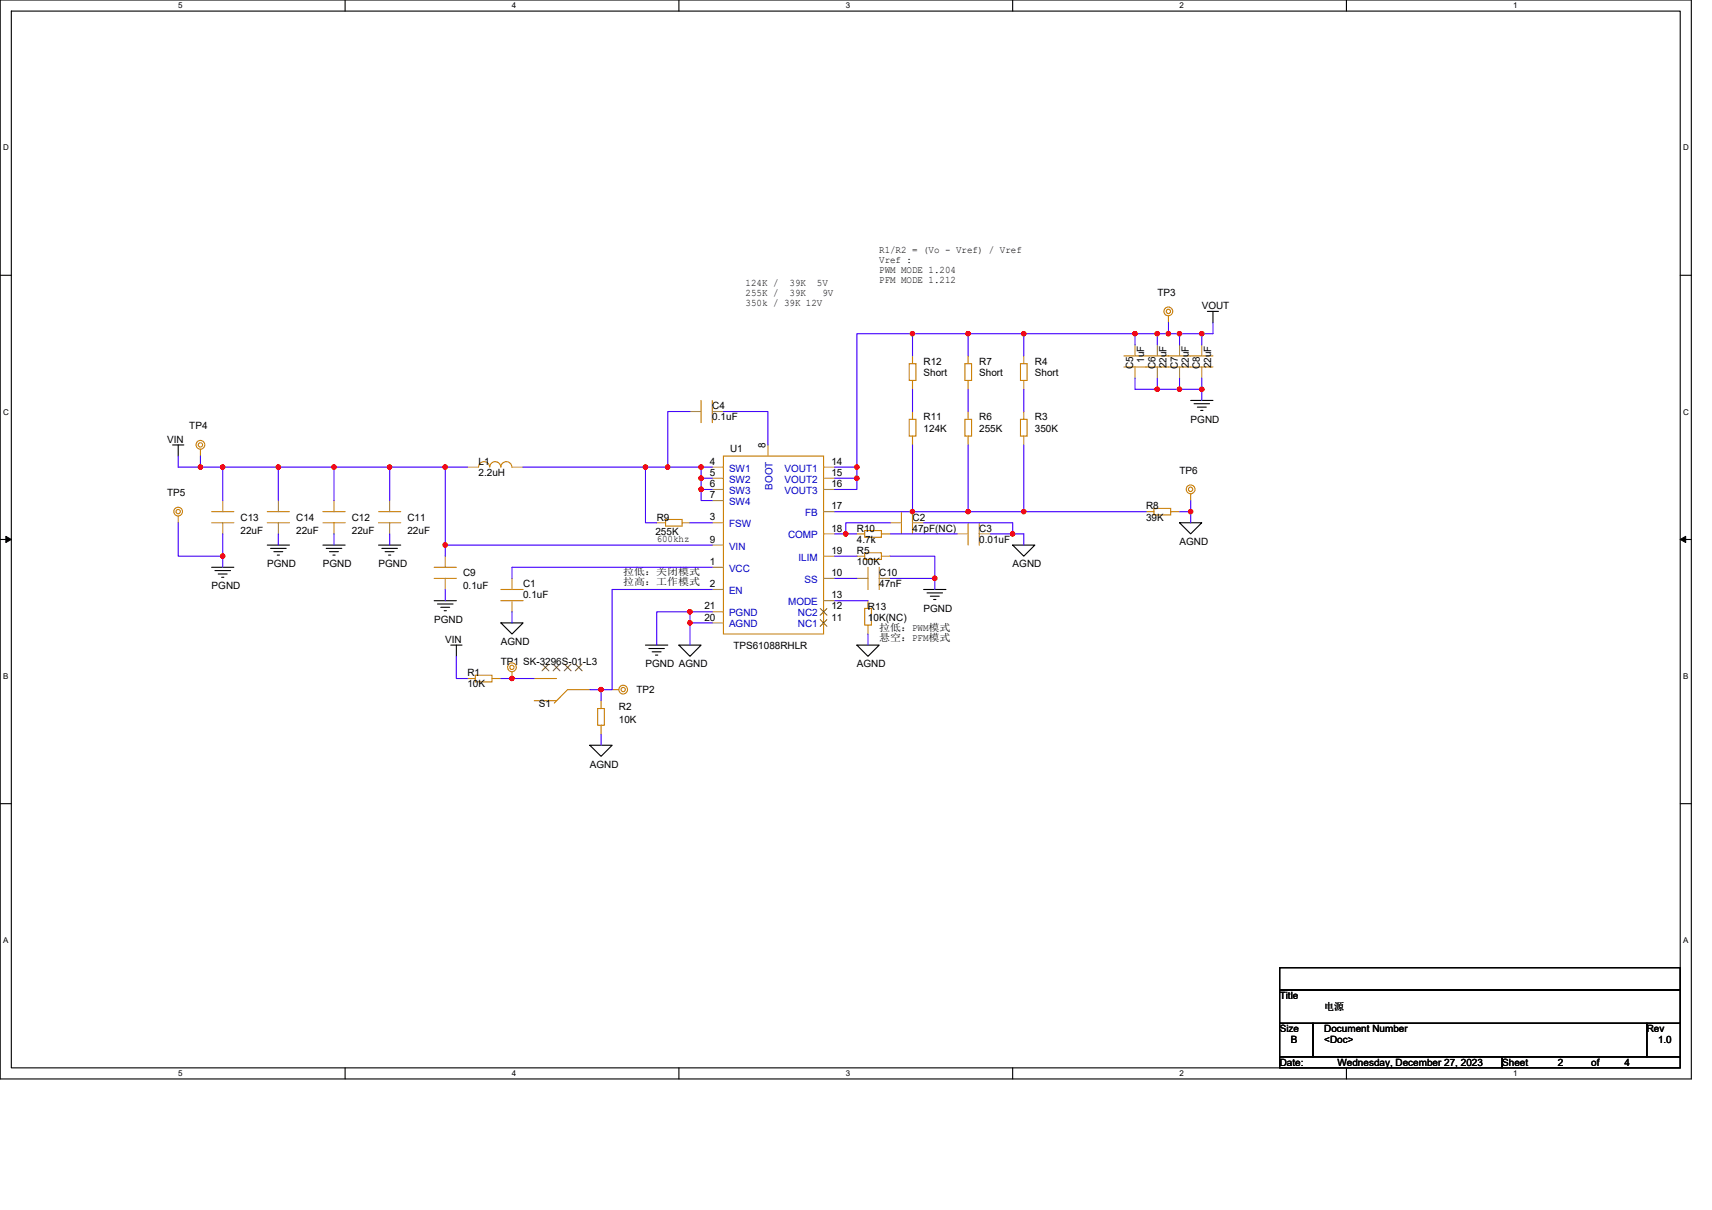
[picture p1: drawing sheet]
<svg xmlns="http://www.w3.org/2000/svg" width="297mm" height="210mm" viewBox="0 0 297 210" stroke-linecap="round" stroke-linejoin="round" font-family="sans-serif">
<path d="M0 0h293.5v187.2h-293.5zM2 1.9h289.5v183.4h-289.5z" fill="none" stroke="#000" stroke-width=".19"/>
<g fill="#fff">
<path d="M30.9 .2h.8v1.6h-.8z"/>
<path d="M30.9 185.5h.8v1.6h-.8z"/>
</g>
<path d="M59.9 0v1.9M59.9 185.3v1.9" fill="none" stroke="#000" stroke-width=".19"/>
<g fill="#fff">
<path d="M88.8 .2h.8v1.6h-.8z"/>
<path d="M88.8 185.5h.8v1.6h-.8z"/>
</g>
<path d="M117.8 0v1.9M117.8 185.3v1.9" fill="none" stroke="#000" stroke-width=".19"/>
<g fill="#fff">
<path d="M146.7 .2h.8v1.6h-.8z"/>
<path d="M146.7 185.5h.8v1.6h-.8z"/>
</g>
<path d="M175.7 0v1.9M175.7 185.3v1.9" fill="none" stroke="#000" stroke-width=".19"/>
<g fill="#fff">
<path d="M204.7 .2h.7v1.6h-.7z"/>
<path d="M204.7 185.5h.7v1.6h-.7z"/>
</g>
<path d="M233.6 0v1.9M233.6 185.3v1.9" fill="none" stroke="#000" stroke-width=".19"/>
<g fill="#fff">
<path d="M262.6 .2h.7v1.6h-.7z"/>
<path d="M262.6 185.5h.7v1.6h-.7z"/>
<path d="M.5 24.8h1v1.6h-1z"/>
<path d="M292 24.8h1v1.6h-1z"/>
<path d="M.5 70.7h1v1.5h-1z"/>
<path d="M292 70.7h1v1.5h-1z"/>
</g>
<path d="M0 47.8h2M291.5 47.8h2" fill="none" stroke="#000" stroke-width=".19"/>
<g fill="#fff">
<path d="M.5 116.5h.9v1.6h-.9z"/>
<path d="M292 116.5h.9v1.6h-.9z"/>
</g>
<path d="M0 93.6h2M291.5 93.6h2" fill="none" stroke="#000" stroke-width=".19"/>
<path d="M1 93.1l1 .5-1 .5zM291.5 93.6l1-.5v1z" fill="#000" stroke="#000" stroke-width=".17"/>
<g fill="#fff">
<path d="M.5 162.4h.9v1.5h-.9z"/>
<path d="M292 162.4h.9v1.5h-.9z"/>
</g>
<g fill="none" stroke="#000" stroke-width=".19">
<path d="M209.5 54h1.9M210.5 54v2M29.9 77.2h2M30.9 77.2v1.9M206.6 69.5h3.9M207.2 70.1h2.7M207.7 70.7h1.6M208.3 71.2h.4M36.7 98.4h3.9M37.3 99h2.7M37.9 99.6h1.5M46.4 94.6h3.8"/>
<path d="M46.9 95.2h2.8M47.5 95.7h1.6M48.1 96.3h.4M56 94.6h3.9M56.6 95.2h2.7M57.2 95.7h1.5M57.8 96.3h.3M65.7 94.6h3.8M66.2 95.2h2.8M66.8 95.7h1.6M67.4 96.3h.4M175.7 94.6h3.9l-2 1.9z"/>
<path d="M204.7 90.7h3.8l-1.9 1.9zM38.5 100.2h.3M75.3 104.2h3.9M75.9 104.8h2.7M76.5 105.4h1.5M77.1 106h.3M78.2 112h2M79.2 112v1.9M86.9 108.1h3.9l-2 1.9zM112 112h3.9M112.6 112.5h2.7M113.2 113.1h1.5"/>
<path d="M113.7 113.7h.4M117.8 112h3.8l-1.9 1.9zM148.7 112h3.8l-1.9 1.9zM160.2 102.3h3.9M160.8 102.9h2.7M161.4 103.5h1.6M162 104h.4M0 139.5h2M102.3 129.3h3.9l-1.9 2zM291.5 139.5h2M222 167.9h69.5v3.9h-69.5zM222 171.8h69.5v5.8h-69.5z"/>
<path d="M222 177.6h5.8v5.8h-5.8zM227.8 177.6h57.9v5.8h-57.9zM285.7 177.6h5.8v5.8h-5.8zM222 183.4h38.6v1.9h-38.6zM260.6 183.4h30.9v1.9h-30.9z"/>
</g>
<g fill="none" stroke="#cc8006" stroke-width=".19">
<path d="M202.7 54.8v1.2M34.8 78v1.1M121.6 69.5v3.8M123.6 69.5v3.8M125.5 79.1h17.4v30.9h-17.4zM157.8 72.8h1.1v2.9h-1.1zM157.8 63.1h1.1v2.9h-1.1zM158.3 71.4v1.4M158.3 75.7v1.5M158.3 61.8v1.3M158.3 66v1.6M167.4 72.8h1.2v2.9h-1.2z"/>
<path d="M167.4 63.1h1.2v2.9h-1.2zM168 71.4v1.4M168 75.7v1.5M168 61.8v1.3M168 66v1.6M177.1 63.1h1.1v2.9h-1.1zM177.1 72.8h1.1v2.9h-1.1zM177.6 61.8v1.3M177.6 66v1.6M177.6 71.4v1.4M177.6 75.7v1.5M195 63.7h15.5"/>
<path d="M195 61.8h15.5M30.9 89.6v1.1M36.7 90.7h3.9M36.7 88.8h3.9M46.4 90.7h3.8M46.4 88.8h3.8M56 90.7h3.9M56 88.8h3.9M65.7 90.7h3.8M65.7 88.8h3.8M75.3 98.4h3.9M86.9 81a.96 .96 0 0 0-1-.9 .96 .96 0 0 0-.9 .9 .96 .96 0 0 0-1-.9 .96 .96 0 0 0-1 .9"/>
<path d="M88.8 81a.95 .95 0 0 0-.9-.9 .95 .95 0 0 0-1 .9M113.9 90.7h1.6M115.5 90.1h2.9v1.2h-2.9zM118.4 90.7h1.3M148.7 96.5h1.3M148.7 92.6h1.3M150 95.9h2.9v1.2h-2.9zM150 92.1h2.9v1.1h-2.9zM150.6 98.4v3.9M152.5 98.4v3.9M152.9 96.5h1.6M152.9 92.6h1.6"/>
<path d="M156.4 88.8v3.8M158.3 88.8v3.8M168 90.7v3.9M169.9 90.7v3.9M198.9 88.8h1.3M200.2 88.2h2.9v1.2h-2.9zM203.1 88.8h1.6M206.6 85.7v1.2M75.3 100.4h3.9M81.1 117.8h1.4M82.5 117.2h2.9v1.1h-2.9zM85.4 117.8h1.5"/>
<path d="M86.9 104.2h3.9M86.9 102.3h3.9M88.8 116.6v1.2M92.7 117.8h3.9M102.3 119.7h-3.8l-2.3 2.3M106.2 119.7h1.2M150 105.6h1.2v2.9h-1.2zM150.6 104.2v1.4M150.6 108.5v1.5M92.7 121.6h3.9M103.7 123h1.2v2.9h-1.2zM104.3 121.6v1.4"/>
<path d="M104.3 125.9v1.5"/>
<circle cx="202.7" cy="54" r=".76"/>
<circle cx="202.7" cy="54" r=".38"/>
<circle cx="34.8" cy="77.2" r=".76"/>
<circle cx="34.8" cy="77.2" r=".38"/>
<circle cx="30.9" cy="88.8" r=".38"/>
<circle cx="30.9" cy="88.8" r=".76"/>
<circle cx="206.6" cy="84.9" r=".38"/>
<circle cx="206.6" cy="84.9" r=".76"/>
<circle cx="88.8" cy="115.8" r=".76"/>
<circle cx="88.8" cy="115.8" r=".38"/>
<circle cx="108.1" cy="119.7" r=".76"/>
<circle cx="108.1" cy="119.7" r=".38"/>
</g>
<g fill="none" stroke="#a84" stroke-width=".19">
<path d="M196.9 59.8v2M200.8 59.8v2M202.7 56h.1M204.7 59.8v2M208.5 59.8v2M34.8 79.1h.1M119.7 71.4h1.9M123.6 71.4h1.9M133.2 77.2v1.9M158.3 77.2h.1M158.3 71.4h.1M158.3 67.6h.1"/>
<path d="M158.3 61.8h.1M168 77.2h.1M168 71.4h.1M168 67.6h.1M168 61.8h.1M177.6 67.6h.1M177.6 61.8h.1M177.6 77.2h.1M177.6 71.4h.1M196.9 63.7v1.9M200.8 63.7v1.9M204.7 63.7v1.9"/>
<path d="M208.5 63.7v1.9M30.9 90.7h.1M38.6 86.9v1.9M38.6 90.7v1.9M48.3 86.9v1.9M48.3 90.7v1.9M58 86.9v1.9M58 90.7v1.9M67.6 86.9v1.9M67.6 90.7v1.9M77.3 96.5v1.9M81.1 81.1h1.9"/>
<path d="M88.8 81.1h2M113.9 90.7h.1M119.7 90.7h.1M123.6 98.4h1.9M123.6 90.7h1.9M123.6 81.1h1.9M123.6 83h1.9M123.6 84.9h1.9M123.6 86.9h1.9M123.6 94.6h1.9M142.9 81.1h1.9M142.9 83h1.9"/>
<path d="M142.9 84.9h1.9M142.9 88.8h1.9M142.9 92.6h1.9M142.9 96.5h1.9M148.7 96.5h.1M148.7 92.6h.1M154.5 90.7h1.9M154.5 96.5h.1M154.5 92.6h.1M158.3 90.7h1.9M166 92.6h2M169.9 92.6h1.9"/>
<path d="M198.9 88.8h.1M204.7 88.8h.1M206.6 86.9h.1M77.3 100.4v1.9M81.1 117.8h.1M86.9 117.8h.1M88.8 117.8h.1M88.8 100.4v1.9M88.8 104.2v2M92.7 117.8h.1M94.6 115.8h.1M96.6 115.8h.1"/>
<path d="M98.5 115.8h.1M100.4 115.8h.1M102.3 119.7h.1M106.2 119.7h.1M123.6 102.3h1.9M123.6 108.1h1.9M123.6 106.2h1.9M142.9 100.4h1.9M142.9 108.1h.1M142.9 106.2h.1M142.9 104.2h1.9M148.7 100.4h1.9"/>
<path d="M150.6 110h.1M150.6 104.2h.1M152.5 100.4h2M92.7 121.6h.1M104.3 127.4h.1M104.3 121.6h.1"/>
</g>
<path d="M94.1 115.3l1.1 1.1M95.2 115.3l-1.2 1.1M96 115.3l1.2 1.1M97.1 115.3l-1.1 1.1M97.9 115.3l1.2 1.1M99.1 115.3l-1.2 1.1M99.8 115.3l1.2 1.1M101 115.3l-1.2 1.1M142.3 107.5l1.2 1.2M142.3 105.6l1.2 1.2M143.5 107.5l-1.2 1.2M143.5 105.6l-1.2 1.2" fill="none" stroke="#804000" stroke-width=".17"/>
<g fill="none" stroke="#4200ff" stroke-width=".19">
<path d="M158.3 57.9h-9.6v23.2M168 57.9v3.9M168 57.9h9.6M168 57.9h-9.7v3.9M196.9 57.9h-19.3v3.9M196.9 57.9v1.9M196.9 57.9h3.9M200.8 57.9v1.9M200.8 57.9h1.9M202.7 56v1.9h2M204.7 57.9v1.9M204.7 57.9h3.8"/>
<path d="M208.5 57.9v1.9M210.5 56v1.9h-2M30.9 79.1v2h3.9M34.8 79.1v2h3.8M119.7 71.4h-3.8v9.7M125.5 71.4h7.7v5.8M158.3 67.6v3.8M158.3 77.2v11.6h9.7M168 67.6v3.8M168 77.2v11.6h9.6M177.6 77.2v11.6h21.3M177.6 67.6v3.8"/>
<path d="M196.9 65.6v2h3.9M200.8 65.6v2M200.8 67.6h3.9M204.7 65.6v2M204.7 67.6h3.8M208.5 67.6v1.9M208.5 65.6v2M30.9 90.7v5.8h7.7v1.9M38.6 92.6v3.9M48.3 92.6v2M48.3 81.1h9.7M48.3 81.1h-9.7v5.8"/>
<path d="M48.3 81.1v5.8M58 92.6v2M58 81.1v5.8M58 81.1h9.6M67.6 92.6v2M67.6 81.1v5.8M67.6 81.1h9.7M77.3 81.1h3.8M77.3 81.1v13.5h46.3M77.3 94.6v1.9M90.8 81.1h21.2M112 81.1h3.9"/>
<path d="M112 81.1v9.6h1.9M115.9 81.1h5.7M119.7 90.7h3.9M121.6 81.1v1.9h2M121.6 83v1.9h2M121.6 84.9v2h2M121.6 81.1h2M123.6 98.4h-34.8v2M144.8 96.5h3.9M144.8 88.8h13.5M144.8 81.1h3.9M144.8 83h3.9"/>
<path d="M144.8 92.6h1.9M148.7 83v1.9h-3.9M148.7 81.1v1.9M154.5 96.5h7.7v3.9M154.5 92.6h11.5M154.5 90.7h-7.8v1.9h2M160.2 90.7h15.5v1.9M171.8 92.6h3.9M175.7 92.6h1.9v2M204.7 88.8h1.9M206.6 88.8v1.9M206.6 86.9v1.9"/>
<path d="M77.3 102.3v1.9M79.2 113.9v3.9h1.9M86.9 117.8h5.8M88.8 106.2v1.9M102.3 119.7h2M104.3 119.7v1.9M119.7 106.2h-5.8v5.8M119.7 106.2v1.9M119.7 106.2h3.9M123.6 108.1h-3.9v3.9M123.6 102.3h-17.4v17.4h-1.9M144.8 100.4h3.9"/>
<path d="M144.8 104.2h5.8M150.6 110v2M154.5 100.4h7.7v1.9M104.3 127.4v1.9"/>
</g>
<g fill="#f00" stroke="#f00" stroke-width=".19">
<circle cx="112" cy="81.1" r=".38"/>
<circle cx="121.6" cy="83" r=".38"/>
<circle cx="121.6" cy="84.9" r=".38"/>
<circle cx="115.8" cy="81.1" r=".38"/>
<circle cx="121.6" cy="81.1" r=".38"/>
<circle cx="77.2" cy="94.6" r=".38"/>
<circle cx="77.2" cy="81.1" r=".38"/>
<circle cx="67.6" cy="81.1" r=".38"/>
<circle cx="148.7" cy="83" r=".38"/>
<circle cx="158.3" cy="88.8" r=".38"/>
<circle cx="206.6" cy="88.8" r=".38"/>
<circle cx="146.7" cy="92.6" r=".38"/>
<circle cx="175.7" cy="92.6" r=".38"/>
<circle cx="162.2" cy="100.4" r=".38"/>
<circle cx="88.8" cy="117.7" r=".38"/>
<circle cx="104.3" cy="119.7" r=".38"/>
<circle cx="202.7" cy="57.9" r=".38"/>
<circle cx="208.5" cy="57.9" r=".38"/>
<circle cx="204.6" cy="57.9" r=".38"/>
<circle cx="200.8" cy="67.6" r=".38"/>
<circle cx="204.6" cy="67.6" r=".38"/>
<circle cx="208.5" cy="67.6" r=".38"/>
<circle cx="200.8" cy="57.9" r=".38"/>
<circle cx="57.9" cy="81.1" r=".38"/>
<circle cx="38.6" cy="96.5" r=".38"/>
<circle cx="48.3" cy="81.1" r=".38"/>
<circle cx="148.7" cy="81.1" r=".38"/>
<circle cx="168" cy="88.8" r=".38"/>
<circle cx="177.6" cy="88.8" r=".38"/>
<circle cx="168" cy="57.9" r=".38"/>
<circle cx="158.3" cy="57.9" r=".38"/>
<circle cx="177.6" cy="57.9" r=".38"/>
<circle cx="196.9" cy="57.9" r=".38"/>
<circle cx="34.8" cy="81.1" r=".38"/>
<circle cx="38.6" cy="81.1" r=".38"/>
<circle cx="119.7" cy="108.1" r=".38"/>
<circle cx="119.7" cy="106.2" r=".38"/>
</g>
<g font-size="1.7">
<text x="152.5" y="43.8">R1/R2 = (Vo - Vref) / Vref</text>
<text x="152.5" y="45.6">Vref :</text>
<text x="152.5" y="47.3">PWM MODE 1.204</text>
<text x="129.4" y="49.6">124K /</text>
<text x="129.4" y="51.4">255K /</text>
<text x="129.4" y="53.1">350k / 39K 12V</text>
<text x="137" y="49.6">39K</text>
<text x="137" y="51.4">39K</text>
<text x="141.7" y="49.6">5V</text>
<text x="142.7" y="51.4">9V</text>
<text x="152.5" y="49">PFM MODE 1.212</text>
<text x="200.8" y="51.4">TP3</text>
<text x="208.5" y="53.7">VOUT</text>
<text x="160.2" y="63.3">R12</text>
<text x="160.2" y="65.2">Short</text>
<text x="169.9" y="63.3">R7</text>
<text x="169.9" y="65.2">Short</text>
<text x="179.6" y="63.3">R4</text>
<text x="179.6" y="65.2">Short</text>
<text x="196.6" y="64.1" transform="rotate(-90 196.6 64.1)">C5</text>
<text x="198.5" y="62.9" transform="rotate(-90 198.5 62.9)">1uF</text>
<text x="200.5" y="64.1" transform="rotate(-90 200.5 64.1)">C6</text>
<text x="202.4" y="63.9" transform="rotate(-90 202.4 63.9)">22uF</text>
<text x="204.3" y="64.1" transform="rotate(-90 204.3 64.1)">C7</text>
<text x="206.3" y="63.9" transform="rotate(-90 206.3 63.9)">22uF</text>
<text x="208.2" y="64.1" transform="rotate(-90 208.2 64.1)">C8</text>
<text x="210.1" y="63.9" transform="rotate(-90 210.1 63.9)">22uF</text>
<text x="123.6" y="71">C4</text>
<text x="29" y="76.8">VIN</text>
<text x="32.8" y="74.5">TP4</text>
<text x="123.6" y="73">0.1uF</text>
<text x="132.8" y="77.8" transform="rotate(-90 132.8 77.8)">8</text>
<text x="160.2" y="73">R11</text>
<text x="160.2" y="74.9">124K</text>
<text x="169.9" y="73">R6</text>
<text x="169.9" y="74.9">255K</text>
<text x="179.6" y="73">R3</text>
<text x="179.6" y="74.9">350K</text>
<text x="206.6" y="73.3">PGND</text>
<text x="83" y="80.7">L1</text>
<text x="83" y="82.6">2.2uH</text>
<text x="123.2" y="80.7">4</text>
<text x="123.2" y="82.6">5</text>
<text x="126.7" y="78.4">U1</text>
<text x="144.2" y="80.7">14</text>
<text x="144.2" y="82.6">15</text>
<text x="204.7" y="82.2">TP6</text>
<text x="29" y="86.1">TP5</text>
<text x="123.2" y="84.5">6</text>
<text x="123.2" y="86.5">7</text>
<text x="144.2" y="84.5">16</text>
<text x="144.2" y="88.4">17</text>
<text x="198.9" y="88.4">R8</text>
<text x="41.7" y="90.3">C13</text>
<text x="41.7" y="92.6">22uF</text>
<text x="51.4" y="90.3">C14</text>
<text x="51.4" y="92.6">22uF</text>
<text x="61" y="90.3">C12</text>
<text x="61" y="92.6">22uF</text>
<text x="70.7" y="90.3">C11</text>
<text x="70.7" y="92.6">22uF</text>
<text x="113.7" y="92.9">255K</text>
<text x="113.9" y="90.3">R9</text>
<text x="113.9" y="94">600khz</text>
<text x="123.2" y="90.3">3</text>
<text x="123.2" y="94.2">9</text>
<text x="144.2" y="92.2">18</text>
<text x="148.7" y="92.3">R10</text>
<text x="148.7" y="94.2">4.7k</text>
<text x="158.3" y="90.3">C2</text>
<text x="158.3" y="92.3">47pF(NC)</text>
<text x="169.9" y="92.3">C3</text>
<text x="169.9" y="94.2">0.01uF</text>
<text x="198.9" y="90.3">39K</text>
<text x="204.7" y="94.6">AGND</text>
<text x="46.4" y="98.4">PGND</text>
<text x="56" y="98.4">PGND</text>
<text x="65.7" y="98.4">PGND</text>
<text x="80.3" y="100">C9</text>
<text x="90.8" y="101.9">C1</text>
<text x="108.1" y="99.8">拉低：关闭模式</text>
<text x="108.1" y="101.6">拉高：工作模式</text>
<text x="123.2" y="98">1</text>
<text x="123.2" y="101.9">2</text>
<text x="144.2" y="96.1">19</text>
<text x="144.2" y="100">10</text>
<text x="148.7" y="96.1">R5</text>
<text x="148.7" y="98.1">100K</text>
<text x="152.5" y="100">C10</text>
<text x="152.5" y="101.9">47nF</text>
<text x="175.7" y="98.4">AGND</text>
<text x="36.7" y="102.3">PGND</text>
<text x="80.3" y="102.3">0.1uF</text>
<text x="90.8" y="103.8">0.1uF</text>
<text x="122.2" y="107.7">20</text>
<text x="122.2" y="105.8">21</text>
<text x="144.2" y="107.7">11</text>
<text x="144.2" y="105.8">12</text>
<text x="144.2" y="103.8">13</text>
<text x="150.6" y="105.8">R13</text>
<text x="150.6" y="107.7">10K(NC)</text>
<text x="160.2" y="106.2">PGND</text>
<text x="75.3" y="108.1">PGND</text>
<text x="77.3" y="111.6">VIN</text>
<text x="86.9" y="112">AGND</text>
<text x="127.3" y="112.5">TPS61088RHLR</text>
<text x="152.5" y="109.5">拉低：PWM模式</text>
<text x="152.5" y="111.2">悬空：PFM模式</text>
<text x="81.1" y="117.4">R1</text>
<text x="81.1" y="119.3">10K</text>
<text x="86.9" y="115.4">TP1 SK-3296S-01-L3</text>
<text x="112" y="115.8">PGND AGND</text>
<text x="148.7" y="115.8">AGND</text>
<text x="93.5" y="122.8">S1</text>
<text x="107.4" y="123.1">R2</text>
<text x="107.4" y="125.5">10K</text>
<text x="110.4" y="120.3">TP2</text>
<text x="102.3" y="133.2">AGND</text>
<text x="222" y="173.4">Title</text>
<text x="222" y="179.1">Size</text>
<text x="229.8" y="179.1">Document Number</text>
<text x="229.8" y="175.3">电源</text>
<text x="285.7" y="179.1">Rev</text>
<text x="222" y="184.9">Date:</text>
<text x="224" y="181.1">B</text>
<text x="229.8" y="181.1">&lt;Doc&gt;</text>
<text x="232.1" y="184.9">Wednesday, December 27, 2023</text>
<text x="260.6" y="184.9">Sheet</text>
<text x="270.3" y="184.9">2</text>
<text x="276.1" y="184.9">of</text>
<text x="281.9" y="184.9">4</text>
<text x="287.7" y="181.1">1.0</text>
</g>
<g font-size="1.7" fill="#00c">
<text x="126.5" y="81.9">SW1</text>
<text x="126.5" y="83.8">SW2</text>
<text x="136.1" y="81.9">VOUT1</text>
<text x="136.1" y="83.8">VOUT2</text>
<text x="126.5" y="85.7">SW3</text>
<text x="126.5" y="87.7">SW4</text>
<text x="134" y="85" transform="rotate(-90 134 85)">BOOT</text>
<text x="136.1" y="85.7">VOUT3</text>
<text x="139.7" y="89.6">FB</text>
<text x="126.5" y="91.5">FSW</text>
<text x="126.5" y="95.4">VIN</text>
<text x="136.7" y="93.4">COMP</text>
<text x="126.5" y="99.2">VCC</text>
<text x="138.6" y="97.3">ILIM</text>
<text x="139.6" y="101.2">SS</text>
<text x="126.5" y="103.1">EN</text>
<text x="126.5" y="107">PGND</text>
<text x="136.7" y="105">MODE</text>
<text x="138.4" y="107">NC2</text>
<text x="126.5" y="108.9">AGND</text>
<text x="138.4" y="108.9">NC1</text>
</g>
<g font-size="1.4">
<text x="30.9" y="1.5">5</text>
<text x="88.8" y="1.5">4</text>
<text x="146.7" y="1.5">3</text>
<text x="204.7" y="1.5">2</text>
<text x="262.6" y="1.5">1</text>
<text x=".5" y="26.1">D</text>
<text x="292" y="26.1">D</text>
<text x=".5" y="71.9">C</text>
<text x="292" y="71.9">C</text>
<text x=".5" y="117.8">B</text>
<text x="292" y="117.8">B</text>
<text x=".5" y="163.6">A</text>
<text x="292" y="163.6">A</text>
<text x="30.9" y="186.8">5</text>
<text x="88.8" y="186.8">4</text>
<text x="146.7" y="186.8">3</text>
<text x="204.7" y="186.8">2</text>
<text x="262.6" y="186.8">1</text>
</g>
</svg>
